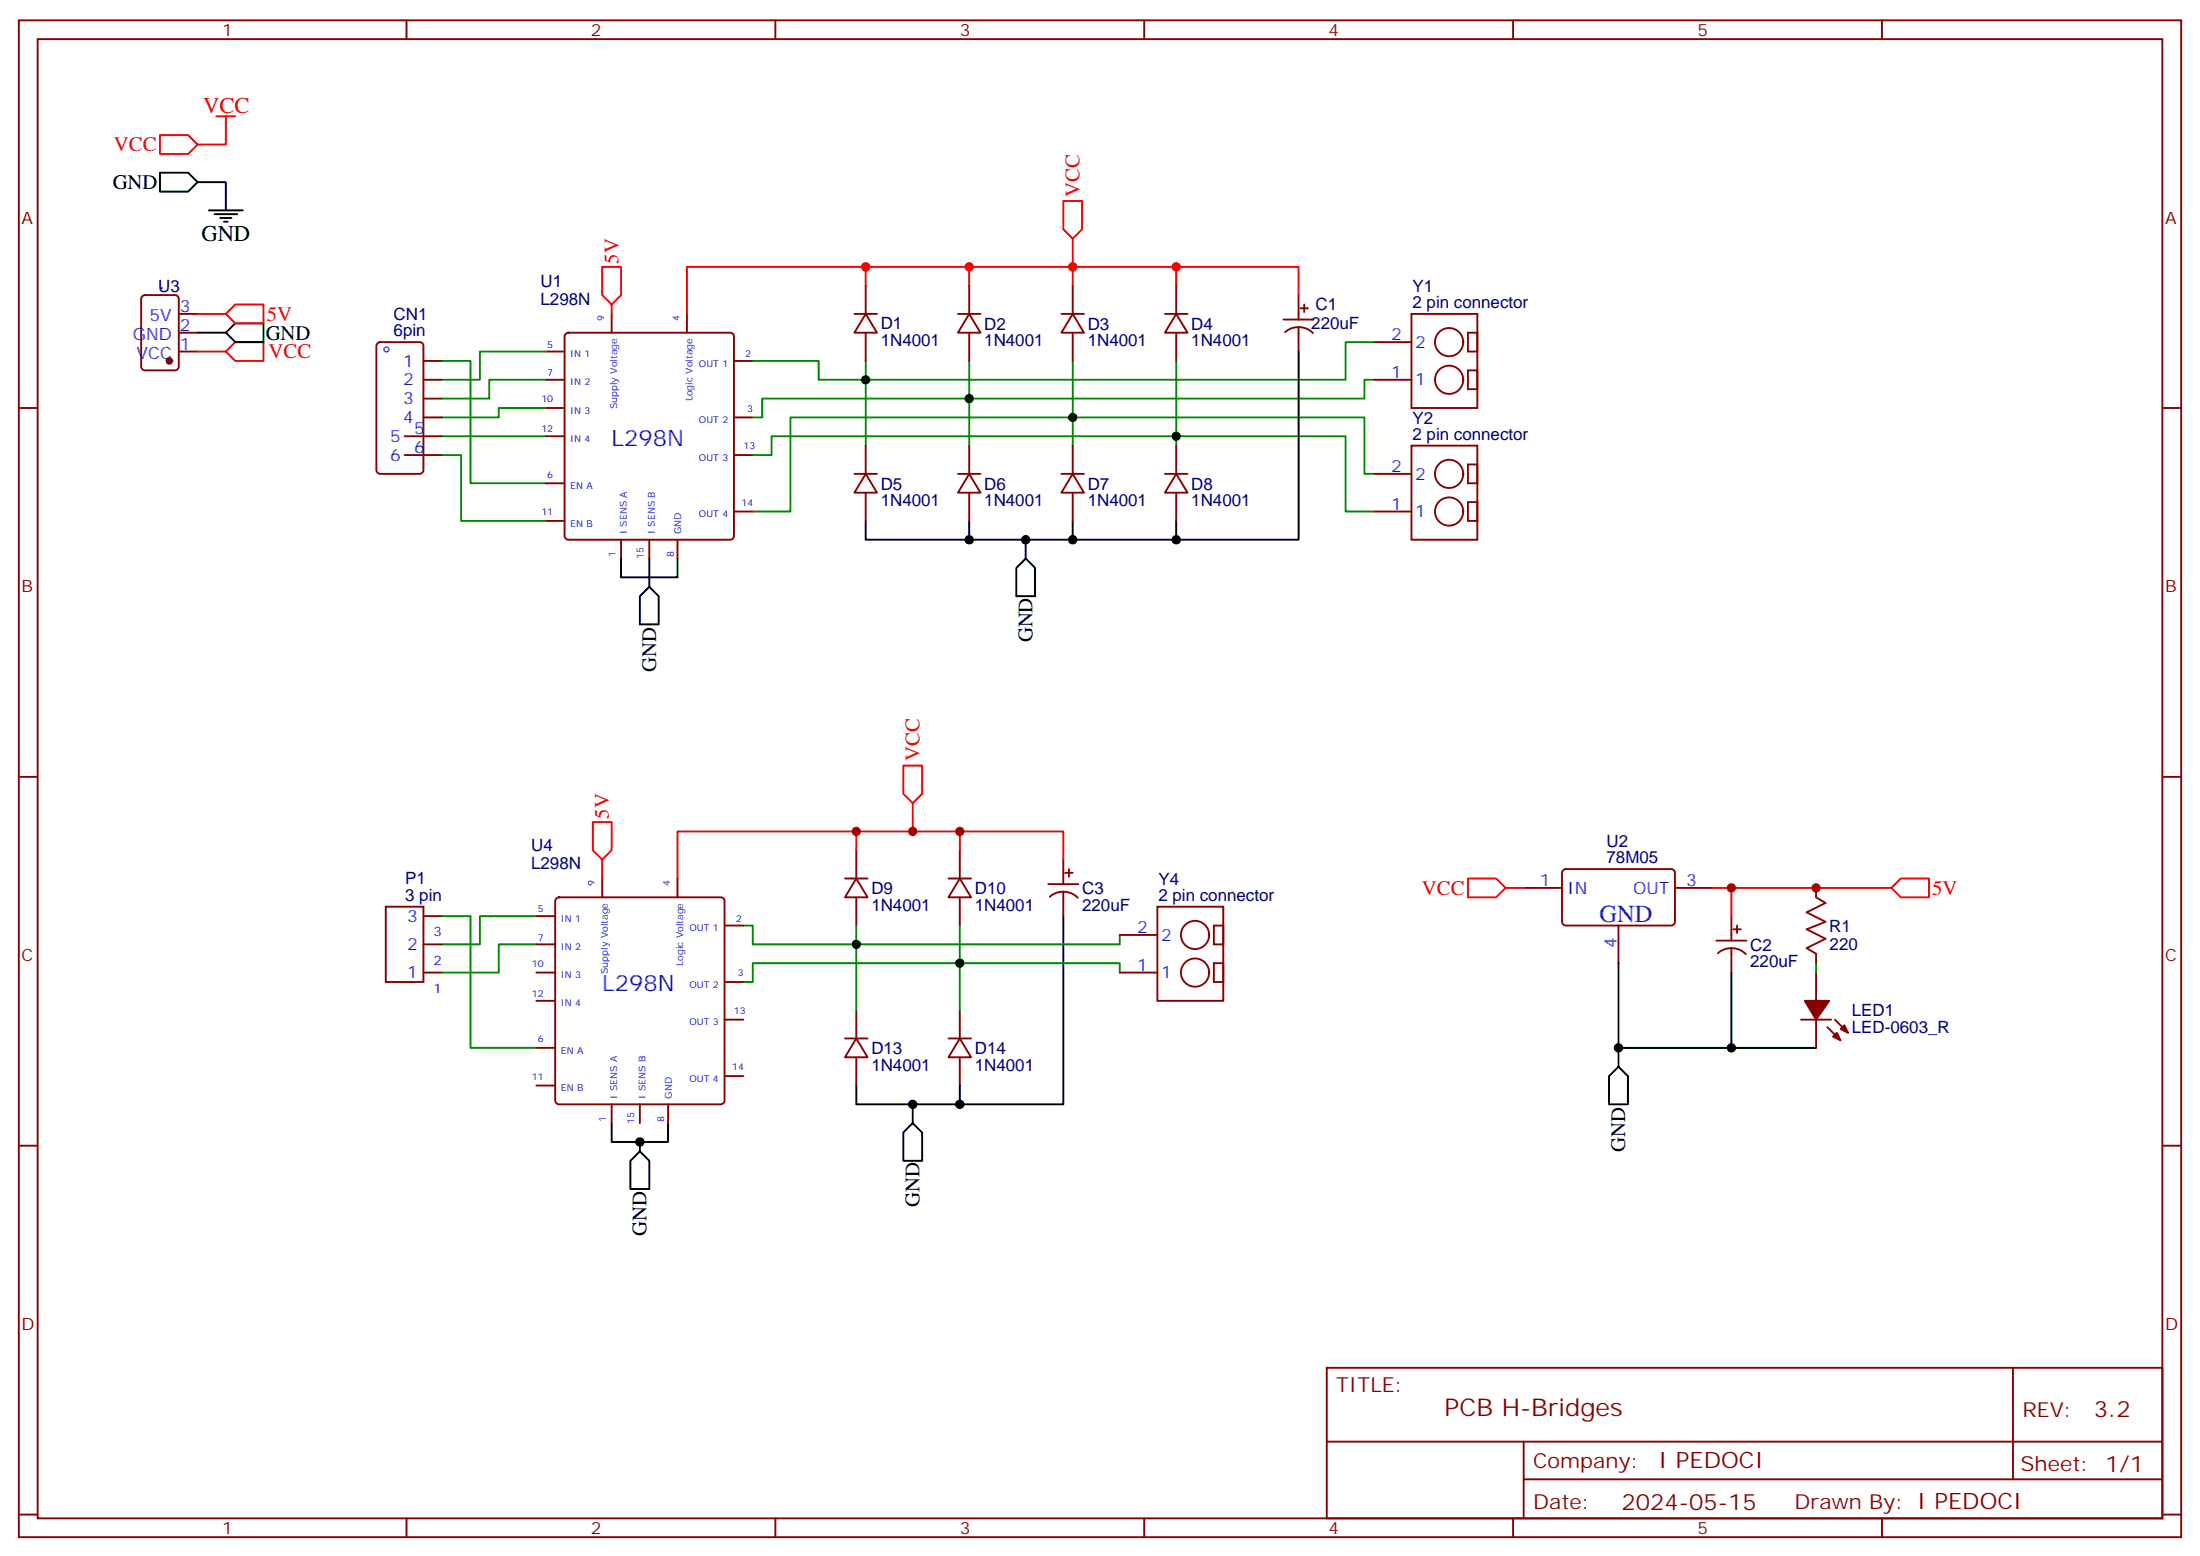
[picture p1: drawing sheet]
<svg xmlns="http://www.w3.org/2000/svg" width="412mm" height="292mm" viewBox="0 0 412 292" stroke-linecap="round" stroke-linejoin="round" font-family="sans-serif">
<g fill="none" stroke="#870000" stroke-width=".35">
<path d="M3.5 3.8h405.4v284.3h-405.4zM7.1 7.3h398.2v277.3h-398.2zM76.2 3.8v3.5M145.3 3.8v3.5M214.5 3.8v3.5M283.6 3.8v3.5M352.8 3.8v3.5M26.7 55.5l.5-.2h5.6a.71 .71 0 0 1 .7 .7v12.7a.76 .76 0 0 1-.7 .7h-5.6a.76 .76 0 0 1-.7-.7v-12.7zM33.5 58.8h3.5M114.7 58.8v3.6M128.8 58.8v3.6M160.2 58.8h4.2"/>
<path d="M162.3 58.8l2.1 3.6h-4.2zM162.3 53.6v5.2M179.6 58.8h4.2M181.7 58.8l2.1 3.6h-4.2zM181.7 53.6v5.2M199 58.8h4.2M201.1 58.8l2.1 3.6h-4.2zM201.1 53.6v5.2M218.4 58.8h4.2M220.5 58.8l2.1 3.6h-4.2zM220.5 53.6v5.2M240.6 59.9h5.6"/>
<path d="M243.4 55.3v4.6M243.8 57.8h1.4M244.5 57.1v1.4M264.6 58.8h12.3v17.7h-12.3zM3.5 76.5h3.6M33.5 65.9h3.5M33.5 62.4h3.5M70.8 64.3l.5-.2h7.4a.71 .71 0 0 1 .7 .7v23.3a.76 .76 0 0 1-.7 .7h-7.4a.76 .76 0 0 1-.7-.7v-23.3zM79.4 71.2h3.5M79.4 78.2h3.5M79.4 67.7h3.5M79.4 74.7h3.5"/>
<path d="M102.3 76.5h3.5M102.3 71.2h3.5M102.3 65.9h3.5M106.1 62.6l.4-.2h30.4a.71 .71 0 0 1 .7 .7v37.4a.76 .76 0 0 1-.7 .7h-30.4a.76 .76 0 0 1-.7-.7v-37.4zM137.6 78.2h3.5M137.6 67.7h3.5M162.3 62.4v5.3M181.7 62.4v5.3M201.1 62.4v5.3M220.5 62.4v5.3M240.9 62.3a3.8 3.8 0 0 1 5.2 .1M243.4 61.3v4.6"/>
<path d="M257.5 71.2h7.1M257.5 64.1h7.1M275.2 69.4h1.7v3.6h-1.7zM275.2 62.4h1.7v3.5h-1.7zM405.3 76.5h3.6M75.8 85.3h7.1M75.8 81.8h7.1M102.3 81.8h3.5M102.3 97.6h3.5M102.3 90.6h3.5M137.6 95.9h3.5M137.6 85.3h3.5"/>
<path d="M160.2 88.8h4.2M162.3 88.8l2.1 3.6h-4.2zM162.3 83.5v5.3M162.3 92.4v5.2M179.6 88.8h4.2M181.7 88.8l2.1 3.6h-4.2zM181.7 83.5v5.3M181.7 92.4v5.2M199 88.8h4.2M201.1 88.8l2.1 3.6h-4.2zM201.1 83.5v5.3M201.1 92.4v5.2"/>
<path d="M218.4 88.8h4.2M220.5 88.8l2.1 3.6h-4.2zM220.5 83.5v5.3M220.5 92.4v5.2M257.5 95.9h7.1M257.5 88.8h7.1M264.6 83.5h12.3v17.7h-12.3zM275.2 94.1h1.7v3.5h-1.7zM275.2 87.1h1.7v3.5h-1.7zM116.4 101.2v3.5M121.7 101.2v3.5M127 101.2v3.5"/>
<path d="M3.5 145.6h3.6M160.5 159.4v5.3M179.9 159.4v5.3M405.3 145.6h3.6M72.3 170h7.1v14.1h-7.1zM79.4 177h3.5M79.4 171.7h3.5M100.5 177h3.6M100.5 171.7h3.6M104.3 168.4l.5-.2h30.3a.71 .71 0 0 1 .7 .7v37.4a.76 .76 0 0 1-.7 .7h-30.3a.76 .76 0 0 1-.7-.7v-37.4zM112.9 164.7v3.5M127 164.7v3.5"/>
<path d="M135.8 173.5h3.5M158.4 164.7h4.2M160.5 164.7l2.1 3.5h-4.2zM160.5 168.2v5.3M177.8 164.7h4.2M179.9 164.7l2.1 3.5h-4.2zM179.9 168.2v5.3M196.5 165.7h5.6M196.8 168.1a3.8 3.8 0 0 1 5.2 .2M199.3 161.1v4.6M199.3 167.1v4.6M199.7 163.6h1.4"/>
<path d="M200.4 162.9v1.4M209.9 175.3h7.1M217 170h12.3v17.6h-12.3zM227.5 173.5h1.8v3.5h-1.8zM285.8 166.4h7M293 163.1l.5-.2h19.8a.71 .71 0 0 1 .7 .7v9.2a.76 .76 0 0 1-.7 .7h-19.8a.76 .76 0 0 1-.7-.7v-9.2zM303.4 173.5v7.1M314 166.4h7M321.7 176.3h5.7M322 178.7a3.8 3.8 0 0 1 5.3 .2M324.6 171.7v4.6M324.6 177.7v4.6"/>
<path d="M324.9 174.2h1.4M325.6 173.5v1.4M340.4 166.4v1.8l1.8 1.1-3.5 1.7 3.5 1.8-3.5 1.4 3.5 1.8-3.5 1.7 1.7 1.1v1.8M79.4 182.3h3.5M100.5 182.3h3.6M100.5 187.6h3.6M100.5 196.4h3.6M135.8 191.1h3.5M135.8 184.1h3.5M158.4 194.7h4.2M160.5 194.7l2.1 3.5h-4.2zM160.5 189.4v5.3"/>
<path d="M160.5 198.2v5.3M177.8 194.7h4.2M179.9 194.7l2.1 3.5h-4.2zM179.9 189.4v5.3M179.9 198.2v5.3M209.9 182.3h7.1M227.5 180.6h1.8v3.5h-1.8zM340.4 182.3v5.3M340.4 191.1v5.3M3.5 214.8h3.6M100.5 203.5h3.6M114.7 207v3.5"/>
<path d="M119.9 207v3.5M125.2 207v3.5M135.8 201.7h3.5M405.3 214.8h3.6M248.7 256.4h156.6v28.2h-156.6zM377.3 256.4v20.9M248.7 270.2h156.5M285.6 277.3h119.6M285.6 270.2v14.2M3.5 283.9h3.6M76.2 284.6v3.5M145.3 284.6v3.5"/>
<path d="M214.5 284.6v3.5M283.6 284.6v3.5M352.8 284.6v3.5M405.3 283.9h3.6"/>
<circle cx="271.6" cy="64.1" r="2.65"/>
<circle cx="271.6" cy="71.2" r="2.65"/>
<circle cx="271.6" cy="88.8" r="2.65"/>
<circle cx="271.6" cy="95.9" r="2.65"/>
<circle cx="224" cy="175.3" r="2.65"/>
<circle cx="224" cy="182.3" r="2.65"/>
</g>
<g fill="none" stroke="#008700" stroke-width=".35">
<path d="M82.9 67.7h5.3v22.9h14.1M102.3 65.9h-12.3v5.3h-7.1M102.3 71.2h-10.6v3.5h-8.8M102.3 76.5h-8.8v1.7h-10.6M141.1 67.7h12.4v3.5h8.8v-3.5M181.7 67.7v15.8M201.1 67.7v15.8M220.5 67.7v15.8M257.5 64.1h-5.3v7.1h-89.9v12.3M257.5 71.2h-1.7v3.5h-112.9v3.5h-1.8M82.9 85.3h3.5v12.3h15.9M82.9 81.8h19.4"/>
<path d="M141.1 85.3h3.5v-3.5h107.6v14.1h5.3M257.5 88.8h-1.7v-10.6h-107.6v17.7h-7.1M82.9 171.7h5.3v24.7h12.3M100.5 177h-7v5.3h-10.6M100.5 171.7h-10.5v5.3h-7.1M139.3 173.5h1.8v3.5h19.4v-3.5M179.9 173.5v15.9M209.9 175.3v1.7h-49.4v12.4M209.9 182.3v-1.7h-68.8v3.5h-1.8M340.4 180.6v1.7"/>
</g>
<g fill="none" stroke="#000" stroke-width=".35">
<path d="M30 32.4h5.3l1.7 1.7-1.7 1.8h-5.3zM37 34.1h5.3v5.3M39.2 39.4h6.3M40.2 40.1h4.2M41.3 40.9h2.1M42 41.6h.7M37 62.4h5.3M42.3 62.4l1.8-1.8h5.3v3.5h-5.3zM243.4 65.9v35.3h-22.9M162.3 97.6v3.6h58.2v-3.6M181.7 97.6v3.6M201.1 97.6v3.6"/>
<path d="M116.4 104.7v3.5h10.6v-3.5M121.7 110l1.8 1.8v5.3h-3.6v-5.3zM121.7 104.7v5.3M192.3 104.7l1.7 1.8v5.3h-3.5v-5.3zM192.3 101.2v3.5M199.3 171.7v35.3h-38.8v-3.5M303.4 200l1.8 1.7v5.3h-3.6v-5.3zM303.4 180.6v19.4M324.6 182.3v14.1h-21.2M324.6 196.4h15.8M114.7 210.5v3.6h10.5v-3.6M119.9 215.8l1.8 1.8v5.3h-3.5v-5.3z"/>
<path d="M119.9 214.1v1.7M171.1 210.5l1.8 1.8v5.3h-3.6v-5.3zM171.1 207v3.5M179.9 203.5v3.5"/>
</g>
<g fill="none" stroke="#f00" stroke-width=".35">
<path d="M30 25.3h5.3l1.7 1.8-1.7 1.8h-5.3zM40.6 21.8h3.5M42.3 21.8v5.3h-5.3M199.3 37.7h3.5v5.3l-1.7 1.7-1.8-1.7zM37 58.8h5.3M42.3 58.8l1.8-1.7h5.3v3.5h-5.3zM112.9 50h3.5v5.3l-1.7 1.8-1.8-1.8zM114.7 57.1v1.7M162.3 50v3.6M181.7 50v3.6M201.1 44.7v8.9M220.5 53.6v-3.6h-91.7v8.8"/>
<path d="M220.5 50h22.9v5.3M37 65.9h5.3M42.3 65.9l1.8-1.8h5.3v3.6h-5.3zM111.1 154.1h3.6v5.3l-1.8 1.7-1.8-1.7zM160.5 155.9v3.5M169.3 143.5h3.6v5.3l-1.8 1.8-1.8-1.8zM171.1 150.6v5.3M179.9 155.9v3.5M112.9 161.1v3.6M199.3 161.1v-5.2h-72.3v8.8M275.2 164.7h5.3l1.7 1.7-1.7 1.8h-5.3zM282.2 166.4h3.6"/>
<path d="M321 166.4h3.6v5.3M324.6 166.4h29.9M354.5 166.4l1.8-1.7h5.3v3.5h-5.3z"/>
</g>
<g fill="#870000" stroke="#870000" stroke-width=".35">
<path d="M338.3 187.6h4.6l-2.5 3.5z"/>
<path d="M337.6 191.1h5.7z"/>
<path d="M344 191.1l1.4 1.4z"/>
<path d="M342.5 192.5l1.5 1.5z"/>
<path d="M345 192.9l.7-.7 .7 1.4z"/>
<path d="M343.6 194.3l.7-.7 .7 1.4z"/>
<circle cx="31.7" cy="67.7" r=".53"/>
</g>
<g fill="#f00">
<circle cx="201.1" cy="50" r=".88"/>
<circle cx="181.7" cy="50" r=".88"/>
<circle cx="162.3" cy="50" r=".88"/>
<circle cx="220.5" cy="50" r=".88"/>
</g>
<g fill="#030">
<circle cx="162.3" cy="71.2" r=".88"/>
<circle cx="181.7" cy="74.7" r=".88"/>
<circle cx="201.1" cy="78.2" r=".88"/>
<circle cx="220.5" cy="81.8" r=".88"/>
</g>
<g fill="#000">
<circle cx="181.7" cy="101.2" r=".88"/>
<circle cx="192.3" cy="101.2" r=".88"/>
<circle cx="201.1" cy="101.2" r=".88"/>
<circle cx="220.5" cy="101.2" r=".88"/>
<circle cx="303.4" cy="196.4" r=".88"/>
<circle cx="324.6" cy="196.4" r=".88"/>
</g>
<circle cx="324.6" cy="166.4" r=".88" fill="#c00"/>
<circle cx="171.1" cy="207" r=".88" fill="#000"/>
<circle cx="171.1" cy="155.9" r=".88" fill="#c00"/>
<circle cx="179.9" cy="207" r=".88" fill="#000"/>
<circle cx="160.5" cy="177" r=".88" fill="#030"/>
<g fill="#c00">
<circle cx="160.5" cy="155.9" r=".88"/>
<circle cx="179.9" cy="155.9" r=".88"/>
<circle cx="340.4" cy="166.4" r=".88"/>
</g>
<circle cx="119.9" cy="214.1" r=".88" fill="#000"/>
<circle cx="179.9" cy="180.6" r=".88" fill="#030"/>
<text font-size="4.6" fill="#00f" x="299.9" y="172.8">GND</text>
<text font-size="4.6" fill="#800" x="270.8" y="265.4">PCB H-Bridges</text>
<text font-size="4.2" fill="#f00" x="38.1" y="21.1">VCC</text>
<text font-size="4.2" x="37.7" y="45.1">GND</text>
<g font-size="4.2" fill="#00f">
<text x="114.7" y="83.5">L298N</text>
<text x="112.9" y="185.8">L298N</text>
</g>
<g font-size="4.2" fill="#800">
<text x="392.5" y="265.7">3.2</text>
<text x="310.9" y="275.2">I PEDOCI</text>
<text x="304" y="283">2024-05-15</text>
</g>
<g font-size="3.9" fill="#f00">
<text x="21.4" y="28.4">VCC</text>
<text x="202.4" y="36.9" transform="rotate(-90 202.4 36.9)">VCC</text>
<text x="115.9" y="49.4" transform="rotate(-90 115.9 49.4)">5V</text>
<text x="50" y="60.1">5V</text>
<text x="50.4" y="67.2">VCC</text>
<text x="172.4" y="142.7" transform="rotate(-90 172.4 142.7)">VCC</text>
<text x="114.2" y="153.5" transform="rotate(-90 114.2 153.5)">5V</text>
<text x="266.5" y="167.7">VCC</text>
<text x="362.2" y="167.7">5V</text>
</g>
<g font-size="3.9">
<text x="21.1" y="35.4">GND</text>
<text x="49.8" y="63.7">GND</text>
<text x="123" y="125.9" transform="rotate(-90 123 125.9)">GND</text>
<text x="193.5" y="120.4" transform="rotate(-90 193.5 120.4)">GND</text>
<text x="304.7" y="215.9" transform="rotate(-90 304.7 215.9)">GND</text>
<text x="172.3" y="226.3" transform="rotate(-90 172.3 226.3)">GND</text>
<text x="121.2" y="231.7" transform="rotate(-90 121.2 231.7)">GND</text>
</g>
<g font-size="3.9" fill="#800">
<text x="250.5" y="261">TITLE:</text>
<text x="379.1" y="265.7">REV:</text>
<text x="287.4" y="275.2">Company:</text>
<text x="378.7" y="275.8">Sheet: 1/1</text>
<text x="287.4" y="282.9">Date:</text>
<text x="336.4" y="282.9">Drawn By: I PEDOCI</text>
</g>
<g font-size="3.2" fill="#800">
<text x="41.6" y="6.8">1</text>
<text x="110.8" y="6.8">2</text>
<text x="179.9" y="6.8">3</text>
<text x="249.1" y="6.8">4</text>
<text x="318.2" y="6.8">5</text>
<text x="4.1" y="41.9">A</text>
<text x="405.9" y="41.9">A</text>
<text x="4.1" y="111.1">B</text>
<text x="405.9" y="111.1">B</text>
<text x="4.1" y="180.2">C</text>
<text x="405.9" y="180.2">C</text>
<text x="4.1" y="249.3">D</text>
<text x="405.9" y="249.3">D</text>
<text x="41.6" y="287.6">1</text>
<text x="110.8" y="287.6">2</text>
<text x="179.9" y="287.6">3</text>
<text x="249.1" y="287.6">4</text>
<text x="318.2" y="287.6">5</text>
</g>
<g font-size="3.2" fill="#000080">
<text x="101.3" y="53.8">U1</text>
<text x="29.6" y="54.7">U3</text>
<text x="29.9" y="54.3">.</text>
<text x="101.3" y="57.1">L298N</text>
<text x="246.6" y="58.2">C1</text>
<text x="264.8" y="57.8">2 pin connector</text>
<text x="264.8" y="54.7">Y1</text>
<text x="73.8" y="63.1">6pin</text>
<text x="73.8" y="60">CN1</text>
<text x="165.1" y="64.9">1N4001</text>
<text x="165.1" y="61.7">D1</text>
<text x="184.5" y="64.9">1N4001</text>
<text x="184.5" y="61.8">D2</text>
<text x="203.9" y="64.9">1N4001</text>
<text x="203.9" y="61.8">D3</text>
<text x="223.3" y="64.9">1N4001</text>
<text x="223.3" y="61.8">D4</text>
<text x="245.8" y="61.7">220uF</text>
<text x="264.8" y="82.5">2 pin connector</text>
<text x="264.8" y="79.4">Y2</text>
<text x="165.1" y="94.9">1N4001</text>
<text x="165.1" y="91.8">D5</text>
<text x="184.5" y="94.9">1N4001</text>
<text x="184.5" y="91.8">D6</text>
<text x="203.9" y="94.9">1N4001</text>
<text x="203.9" y="91.8">D7</text>
<text x="223.3" y="94.9">1N4001</text>
<text x="223.3" y="91.8">D8</text>
<text x="99.6" y="159.6">U4</text>
<text x="301.2" y="161.9">78M05</text>
<text x="301.2" y="158.9">U2</text>
<text x="75.9" y="165.7">P1</text>
<text x="99.6" y="162.9">L298N</text>
<text x="163.3" y="167.6">D9</text>
<text x="182.7" y="167.7">D10</text>
<text x="202.8" y="167.7">C3</text>
<text x="217.1" y="165.8">Y4</text>
<text x="75.9" y="168.9">3 pin</text>
<text x="163.3" y="170.7">1N4001</text>
<text x="182.7" y="170.7">1N4001</text>
<text x="202.8" y="170.7">220uF</text>
<text x="217.1" y="168.9">2 pin connector</text>
<text x="328.1" y="178.2">C2</text>
<text x="342.9" y="174.6">R1</text>
<text x="343" y="178.2">220</text>
<text x="328.1" y="181.3">220uF</text>
<text x="347.1" y="190.5">LED1</text>
<text x="163.3" y="197.6">D13</text>
<text x="182.7" y="197.6">D14</text>
<text x="347.1" y="193.7">LED-0603_R</text>
<text x="163.3" y="200.7">1N4001</text>
<text x="182.7" y="200.7">1N4001</text>
</g>
<g font-size="3.2" fill="#00f">
<text x="33.7" y="58.5">3</text>
<text x="24.9" y="63.8">GND</text>
<text x="28" y="60.3">5V</text>
<text x="33.7" y="65.5">1</text>
<text x="33.7" y="62">2</text>
<text x="260.8" y="63.8">2</text>
<text x="265.3" y="65.2">2</text>
<text x="25.6" y="67.3">VCC</text>
<text x="75.6" y="68.7">1</text>
<text x="260.8" y="70.8">1</text>
<text x="75.6" y="72.2">2</text>
<text x="75.6" y="75.8">3</text>
<text x="265.3" y="72.2">1</text>
<text x="73.1" y="82.8">5</text>
<text x="75.6" y="79.3">4</text>
<text x="77.6" y="81.4">5</text>
<text x="73.1" y="86.4">6</text>
<text x="77.6" y="84.9">6</text>
<text x="260.8" y="88.5">2</text>
<text x="265.3" y="89.9">2</text>
<text x="260.8" y="95.5">1</text>
<text x="265.3" y="96.9">1</text>
<text x="288.7" y="166.1">1</text>
<text x="293.9" y="167.5">IN</text>
<text x="306.1" y="167.5">OUT</text>
<text x="316.1" y="166.1">3</text>
<text x="76.3" y="172.8">3</text>
<text x="76.3" y="178.1">2</text>
<text x="213.2" y="174.9">2</text>
<text x="217.7" y="176.3">2</text>
<text x="303" y="177.6" transform="rotate(-90 303 177.6)">4</text>
<text x="76.3" y="183.4">1</text>
<text x="213.2" y="182">1</text>
<text x="217.7" y="183.4">1</text>
</g>
<g font-size="2.5" fill="#00f">
<text x="81.3" y="175.5">3</text>
<text x="81.3" y="180.8">2</text>
<text x="81.3" y="186.1">1</text>
</g>
<g font-size="1.8" fill="#00f">
<text x="102.6" y="65.2">5</text>
<text x="113.2" y="60.3" transform="rotate(-90 113.2 60.3)">9</text>
<text x="127.4" y="60.3" transform="rotate(-90 127.4 60.3)">4</text>
<text x="102.6" y="70.5">7</text>
<text x="106.9" y="67">IN 1</text>
<text x="131" y="68.7">OUT 1</text>
<text x="139.7" y="67">2</text>
<text x="101.5" y="75.4">10</text>
<text x="106.9" y="77.5">IN 3</text>
<text x="106.9" y="72.2">IN 2</text>
<text x="115.7" y="76.8" transform="rotate(-90 115.7 76.8)">Supply Voltage</text>
<text x="129.8" y="75.3" transform="rotate(-90 129.8 75.3)">Logic Voltage</text>
<text x="140.1" y="77.2">3</text>
<text x="101.5" y="81.1">12</text>
<text x="106.9" y="82.8">IN 4</text>
<text x="131" y="79.3">OUT 2</text>
<text x="102.6" y="89.5">6</text>
<text x="131" y="86.4">OUT 3</text>
<text x="139.3" y="84.2">13</text>
<text x="106.9" y="91.7">EN A</text>
<text x="139" y="94.8">14</text>
<text x="101.5" y="96.6">11</text>
<text x="106.9" y="98.7">EN B</text>
<text x="117.5" y="100.1" transform="rotate(-90 117.5 100.1)">I SENS A</text>
<text x="122.8" y="100.1" transform="rotate(-90 122.8 100.1)">I SENS B</text>
<text x="127.7" y="100.1" transform="rotate(-90 127.7 100.1)">GND</text>
<text x="131" y="96.9">OUT 4</text>
<text x="115.4" y="104.4" transform="rotate(-90 115.4 104.4)">1</text>
<text x="120.6" y="104.8" transform="rotate(-90 120.6 104.8)">15</text>
<text x="126.3" y="104.4" transform="rotate(-90 126.3 104.4)">8</text>
<text x="111.5" y="166.1" transform="rotate(-90 111.5 166.1)">9</text>
<text x="125.6" y="166.1" transform="rotate(-90 125.6 166.1)">4</text>
<text x="100.8" y="171">5</text>
<text x="105.1" y="172.8">IN 1</text>
<text x="137.9" y="172.8">2</text>
<text x="100.8" y="176.3">7</text>
<text x="105.1" y="178.1">IN 2</text>
<text x="129.3" y="174.6">OUT 1</text>
<text x="99.7" y="181.3">10</text>
<text x="105.1" y="183.4">IN 3</text>
<text x="113.9" y="182.6" transform="rotate(-90 113.9 182.6)">Supply Voltage</text>
<text x="128.1" y="181.1" transform="rotate(-90 128.1 181.1)">Logic Voltage</text>
<text x="129.3" y="185.1">OUT 2</text>
<text x="138.3" y="183">3</text>
<text x="99.7" y="186.9">12</text>
<text x="105.1" y="188.7">IN 4</text>
<text x="137.6" y="190.1">13</text>
<text x="100.8" y="195.4">6</text>
<text x="105.1" y="197.5">EN A</text>
<text x="129.3" y="192.2">OUT 3</text>
<text x="99.7" y="202.4">11</text>
<text x="129.3" y="202.8">OUT 4</text>
<text x="137.2" y="200.7">14</text>
<text x="105.1" y="204.5">EN B</text>
<text x="115.7" y="206" transform="rotate(-90 115.7 206)">I SENS A</text>
<text x="121" y="206" transform="rotate(-90 121 206)">I SENS B</text>
<text x="125.9" y="206" transform="rotate(-90 125.9 206)">GND</text>
<text x="113.6" y="210.2" transform="rotate(-90 113.6 210.2)">1</text>
<text x="118.9" y="210.7" transform="rotate(-90 118.9 210.7)">15</text>
<text x="124.5" y="210.2" transform="rotate(-90 124.5 210.2)">8</text>
</g>
</svg>
